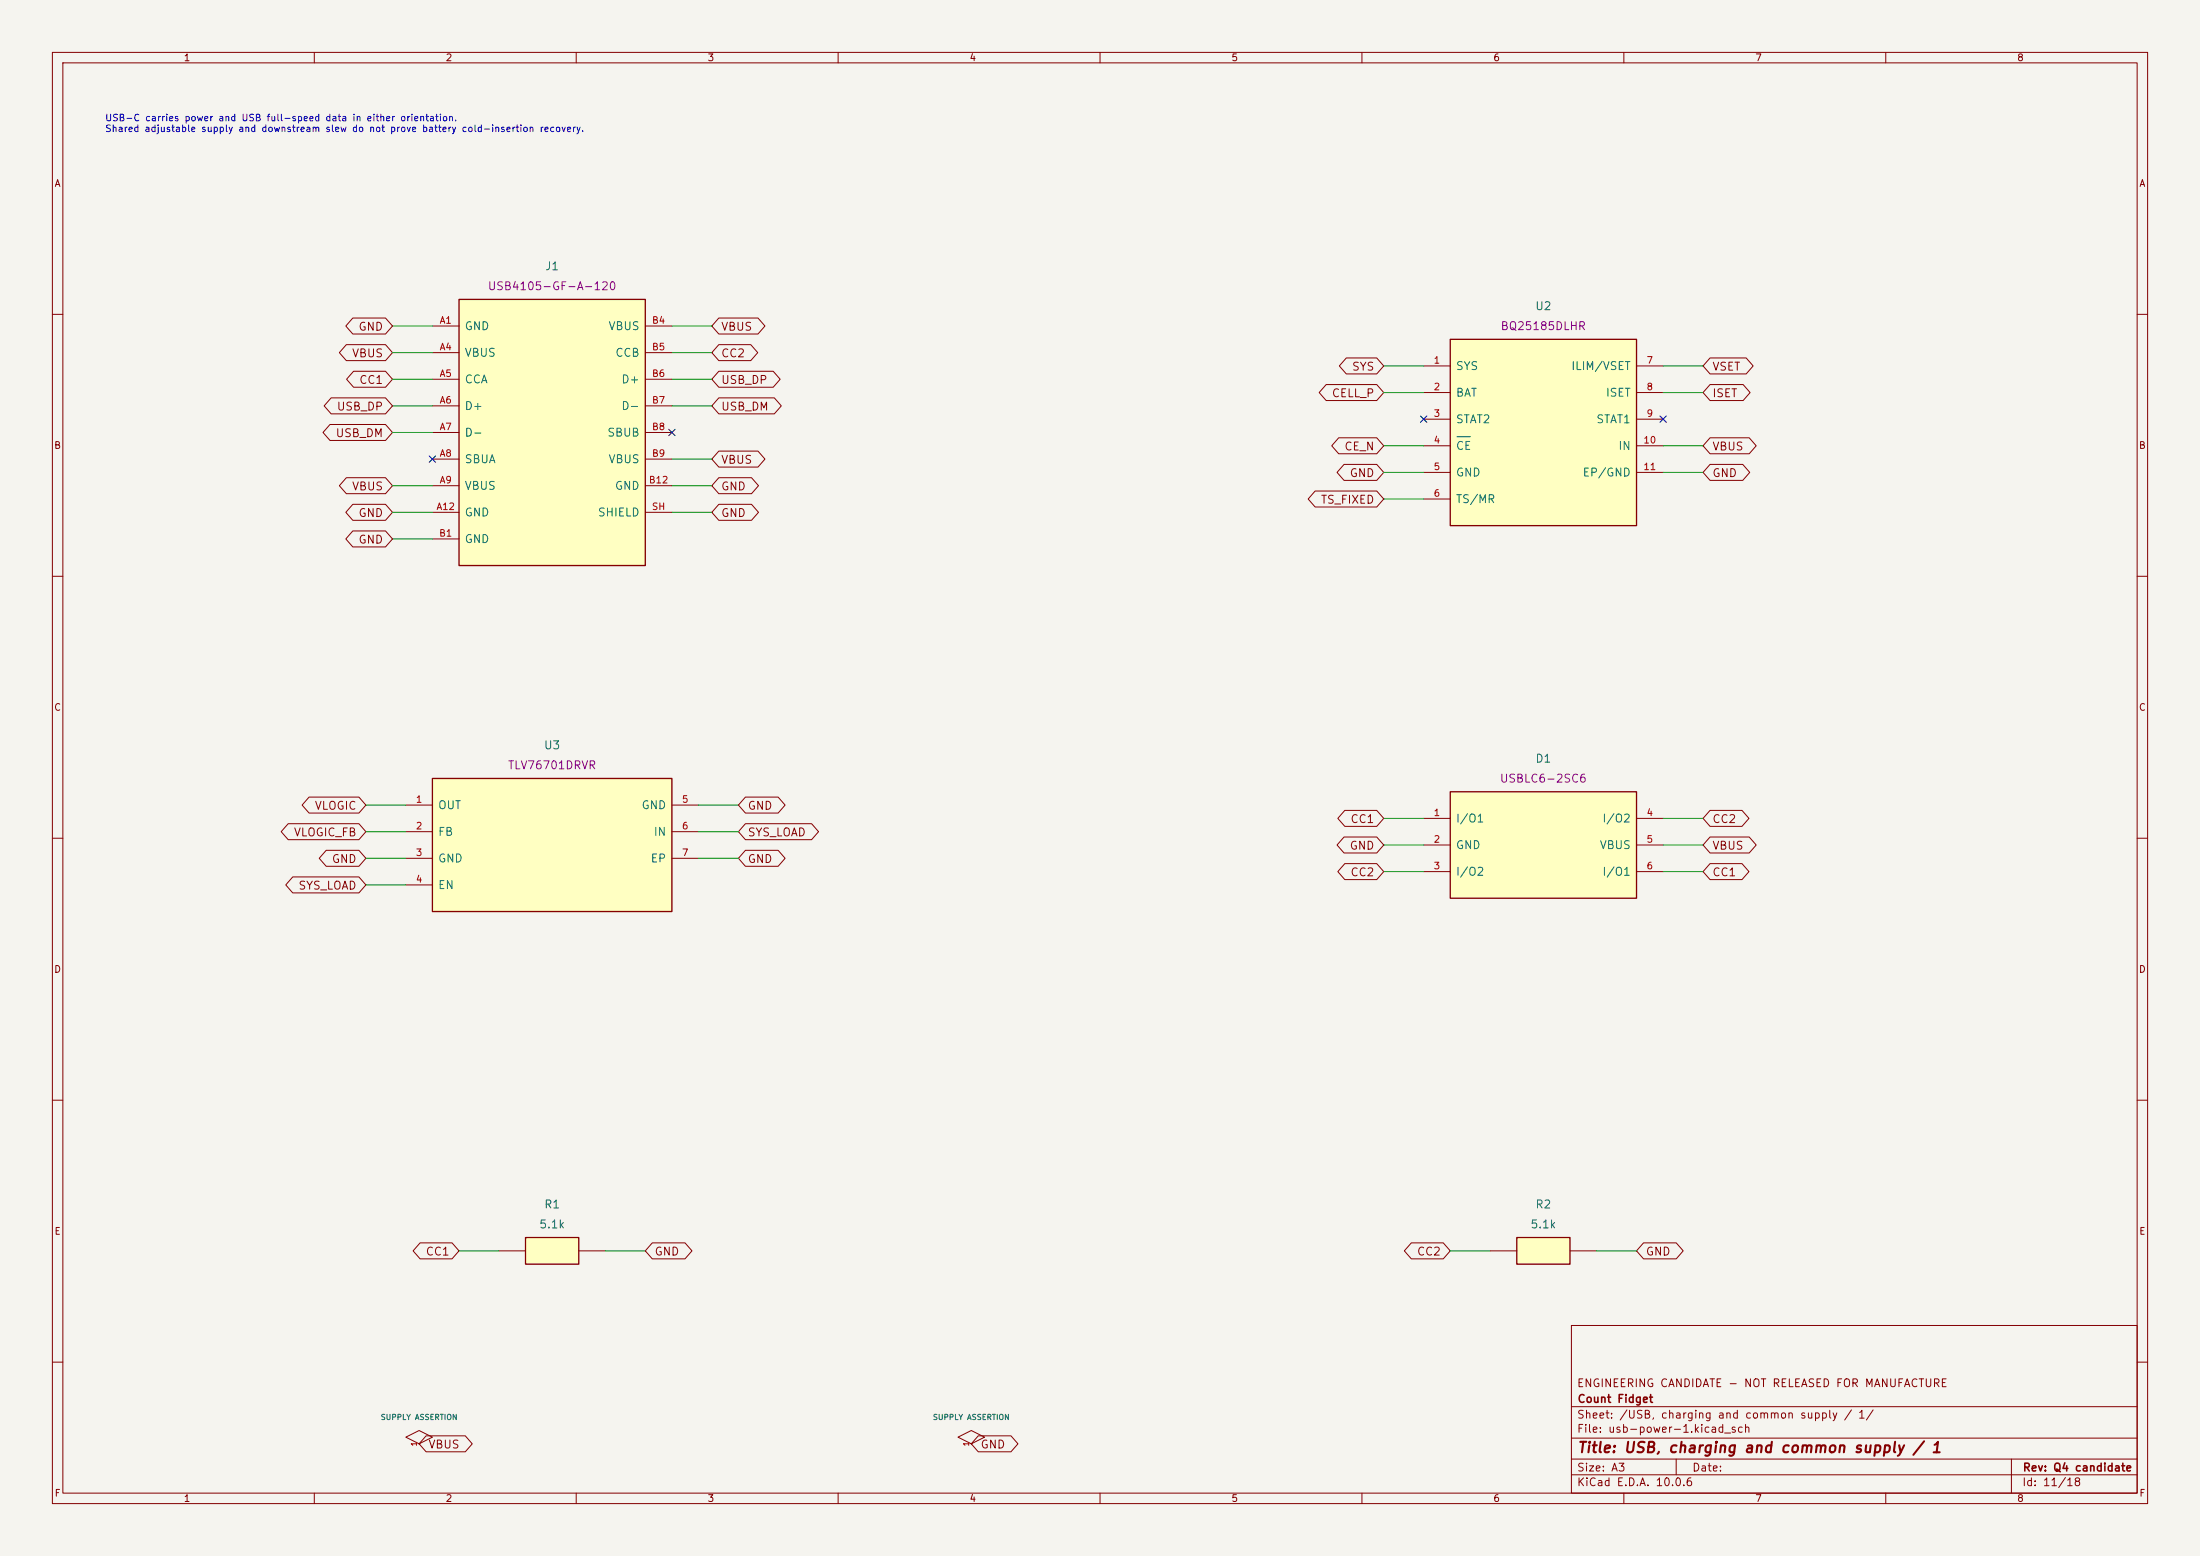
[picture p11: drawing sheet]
<svg xmlns="http://www.w3.org/2000/svg" width="420mm" height="297mm" viewBox="0 0 420 297" stroke-linecap="round" stroke-linejoin="round" font-family="sans-serif">
<path d="M0 0h420v297h-420z" fill="#f5f4ef" stroke="#f5f4ef" stroke-width=".19"/>
<g fill="none" stroke="#840000" stroke-width=".19">
<path d="M10 10h400v277h-400zM12 12h396v273h-396zM60 10v2M110 10v2M160 10v2M210 10v2M260 10v2M310 10v2M360 10v2M10 60h2M408 60h2M10 110h2"/>
<path d="M408 110h2M10 160h2M408 160h2M10 210h2M408 210h2M300 253h108v32h-108zM10 260h2M300 278.5h108M300 274.5h108M300 268.5h108M320 278.5v3M384 278.5v6.5"/>
<path d="M408 260h2M60 285v2M110 285v2M160 285v2M210 285v2M260 285v2M300 281.5h108M310 285v2M360 285v2"/>
</g>
<path d="M82.5 148.6h45.8v25.4h-45.8z" fill="#ffffc2"/>
<path d="M82.5 148.6h45.8v25.4h-45.8z" fill="none" stroke="#840000" stroke-width=".25"/>
<path d="M77.5 153.7h5M77.5 158.8h5M128.3 153.7h5M128.3 158.8h5M77.5 163.8h5M77.5 168.9h5M128.3 163.8h5" fill="none" stroke="#840000" stroke-width=".19"/>
<path d="M276.9 151.1h35.5v20.4h-35.5z" fill="#ffffc2"/>
<path d="M276.9 151.1h35.5v20.4h-35.5z" fill="none" stroke="#840000" stroke-width=".25"/>
<path d="M271.8 156.2h5.1M312.4 156.2h5.1M271.8 161.3h5.1M271.8 166.4h5.1M312.4 161.3h5.1M312.4 166.4h5.1M77.5 274.3l2.5-1.3 2.5 1.3-2.5 1.3zM80 275.6h.1" fill="none" stroke="#840000" stroke-width=".19"/>
<path d="M276.9 64.8h35.5v35.5h-35.5z" fill="#ffffc2"/>
<path d="M276.9 64.8h35.5v35.5h-35.5z" fill="none" stroke="#840000" stroke-width=".25"/>
<path d="M271.8 69.9h5.1M271.8 74.9h5.1M312.4 69.9h5.1M312.4 74.9h5.1M271.8 80h5.1M271.8 85.1h5.1M271.8 90.2h5.1M271.8 95.3h5.1M312.4 80h5.1M312.4 85.1h5.1M312.4 90.2h5.1" fill="none" stroke="#840000" stroke-width=".19"/>
<path d="M278.1 83.4h2.6" fill="none" stroke="#006464" stroke-width=".19"/>
<path d="M100.3 236.2h10.2v5.1h-10.2z" fill="#ffffc2"/>
<path d="M100.3 236.2h10.2v5.1h-10.2z" fill="none" stroke="#840000" stroke-width=".25"/>
<path d="M95.2 238.8h5.1M110.5 238.8h5.1" fill="none" stroke="#840000" stroke-width=".19"/>
<path d="M289.6 236.2h10.1v5.1h-10.1z" fill="#ffffc2"/>
<path d="M289.6 236.2h10.1v5.1h-10.1z" fill="none" stroke="#840000" stroke-width=".25"/>
<path d="M284.5 238.8h5.1M299.7 238.8h5.1" fill="none" stroke="#840000" stroke-width=".19"/>
<path d="M87.6 57.2h35.6v50.8h-35.6z" fill="#ffffc2"/>
<path d="M87.6 57.2h35.6v50.8h-35.6z" fill="none" stroke="#840000" stroke-width=".25"/>
<g fill="none" stroke="#840000" stroke-width=".19">
<path d="M63.2 75.9h10.4l1.3 1.6-1.3 1.5h-10.4l-1.3-1.5zM66.1 65.8h7.5l1.3 1.5-1.3 1.5h-7.5l-1.3-1.5zM67.4 60.7h6.2l1.3 1.5-1.3 1.6h-6.2l-1.4-1.6zM67.5 70.9h6.1l1.3 1.5-1.3 1.5h-6.1l-1.3-1.5zM82.5 62.2h5.1M82.5 67.3h5.1M82.5 72.4h5.1M82.5 77.5h5.1M123.2 62.2h5.1M123.2 67.3h5.1M123.2 72.4h5.1M123.2 77.5h5.1"/>
<path d="M137.2 60.7h7.5l1.3 1.5-1.3 1.6h-7.5l-1.3-1.6zM137.2 65.8h6.1l1.4 1.5-1.4 1.5h-6.1l-1.3-1.5zM137.2 70.9h10.4l1.3 1.5-1.3 1.5h-10.4l-1.3-1.5zM137.2 75.9h10.6l1.4 1.6-1.4 1.5h-10.6l-1.3-1.5zM253.2 73.4h9.6l1.4 1.5-1.4 1.6h-9.6l-1.4-1.6zM257 68.3h5.8l1.4 1.6-1.4 1.5h-5.8l-1.3-1.5zM326.5 73.4h6.3l1.3 1.5-1.3 1.6h-6.3l-1.4-1.6zM326.5 68.3h6.9l1.3 1.6-1.3 1.5h-6.9l-1.4-1.5zM63 81h10.6l1.3 1.6-1.3 1.5h-10.6l-1.3-1.5zM66.1 91.2h7.5l1.3 1.5-1.3 1.5h-7.5l-1.3-1.5zM67.4 96.3h6.2l1.3 1.5-1.3 1.5h-6.2l-1.4-1.5zM82.5 82.6h5.1"/>
<path d="M82.5 87.6h5.1M82.5 92.7h5.1M82.5 97.8h5.1M123.2 82.6h5.1M123.2 87.6h5.1M123.2 92.7h5.1M123.2 97.8h5.1M137.2 86.1h7.5l1.3 1.5-1.3 1.6h-7.5l-1.3-1.6zM137.2 96.3h6.3l1.3 1.5-1.3 1.5h-6.3l-1.3-1.5zM137.2 91.2h6.3l1.3 1.5-1.3 1.5h-6.3l-1.3-1.5zM251.1 93.7h11.7l1.4 1.6-1.4 1.5h-11.7l-1.4-1.5zM255.6 83.6h7.2l1.4 1.5-1.4 1.5h-7.2l-1.4-1.5z"/>
<path d="M256.6 88.6h6.2l1.4 1.6-1.4 1.5h-6.2l-1.4-1.5zM326.5 88.6h6.2l1.3 1.6-1.3 1.5h-6.2l-1.4-1.5zM326.5 83.6h7.4l1.4 1.5-1.4 1.5h-7.4l-1.4-1.5zM67.4 101.3h6.2l1.3 1.6-1.3 1.5h-6.2l-1.4-1.5zM82.5 102.9h5.1M55 157.2h13.5l1.3 1.6-1.3 1.5h-13.5l-1.3-1.5zM59 152.1h9.5l1.3 1.6-1.3 1.5h-9.5l-1.3-1.5zM142.3 152.1h6.2l1.4 1.6-1.4 1.5h-6.2l-1.3-1.5zM142.3 157.2h12.6l1.4 1.6-1.4 1.5h-12.6l-1.3-1.5zM256.6 159.8h6.2l1.4 1.5-1.4 1.5h-6.2l-1.4-1.5zM256.7 154.7h6.1l1.4 1.5-1.4 1.5h-6.1l-1.3-1.5zM326.5 159.8h7.4l1.4 1.5-1.4 1.5h-7.4l-1.4-1.5z"/>
<path d="M326.5 154.7h6.1l1.3 1.5-1.3 1.5h-6.1l-1.4-1.5zM55.9 167.4h12.6l1.3 1.5-1.3 1.5h-12.6l-1.3-1.5zM62.3 162.3h6.2l1.3 1.5-1.3 1.6h-6.2l-1.4-1.6zM142.3 162.3h6.2l1.4 1.5-1.4 1.6h-6.2l-1.3-1.6zM256.7 164.8h6.1l1.4 1.6-1.4 1.5h-6.1l-1.3-1.5zM326.5 164.8h6.1l1.3 1.6-1.3 1.5h-6.1l-1.4-1.5zM80.2 237.2h6.1l1.3 1.6-1.3 1.5h-6.1l-1.3-1.5zM124.5 237.2h6.3l1.3 1.6-1.3 1.5h-6.3l-1.3-1.5zM269.4 237.2h6.1l1.4 1.6-1.4 1.5h-6.1l-1.3-1.5zM313.8 237.2h6.2l1.3 1.6-1.3 1.5h-6.2l-1.4-1.5zM81.3 274.1h7.5l1.4 1.5-1.4 1.5h-7.5l-1.3-1.5zM182.9 274.3l2.5-1.3 2.6 1.3-2.6 1.3z"/>
<path d="M185.4 275.6h.1M186.8 274.1h6.2l1.3 1.5-1.3 1.5h-6.2l-1.4-1.5z"/>
</g>
<g fill="none" stroke="#009600" stroke-width=".19">
<path d="M74.9 77.5h7.6M74.9 72.4h7.6M74.9 67.3h7.6M74.9 62.2h7.6M128.3 77.5h7.6M128.3 72.4h7.6M128.3 67.3h7.6M128.3 62.2h7.6M264.2 69.9h7.6M264.2 74.9h7.6M317.5 69.9h7.6M317.5 74.9h7.6"/>
<path d="M74.9 92.7h7.6M74.9 82.6h7.6M74.9 97.8h7.6M128.3 92.7h7.6M128.3 97.8h7.6M128.3 87.6h7.6M264.2 95.3h7.6M264.2 85.1h7.6M264.2 90.2h7.6M317.5 85.1h7.6M317.5 90.2h7.6M74.9 102.9h7.6"/>
<path d="M69.8 153.7h7.7M69.8 158.8h7.7M133.3 153.7h7.7M133.3 158.8h7.7M264.2 156.2h7.6M317.5 156.2h7.6M69.8 163.8h7.7M69.8 168.9h7.7M133.3 163.8h7.7M264.2 161.3h7.6M264.2 166.4h7.6M317.5 161.3h7.6"/>
<path d="M317.5 166.4h7.6M87.6 238.8h7.6M115.6 238.8h7.6M276.9 238.8h7.6M304.8 238.8h7.6"/>
</g>
<path d="M271.2 79.4l1.2 1.2M272.4 79.4l-1.2 1.2M316.9 79.4l1.2 1.2M318.1 79.4l-1.2 1.2M81.9 87l1.3 1.2M83.2 87l-1.3 1.2M127.7 81.9l1.2 1.3M128.9 81.9l-1.2 1.3" fill="none" stroke="#000084" stroke-width=".19"/>
<text font-size="2" fill="#840000" x="301" y="277.8">Title: USB, charging and common supply / 1</text>
<g font-size="1.5" fill="#006464">
<text x="104" y="52">J1</text>
<text x="293" y="59.6">U2</text>
<text x="88.6" y="63.4">GND</text>
<text x="116" y="63.4">VBUS</text>
<text x="88.6" y="68.5">VBUS</text>
<text x="117.3" y="68.5">CCB</text>
<text x="277.8" y="71">SYS</text>
<text x="299.8" y="71">ILIM/VSET</text>
<text x="88.6" y="73.5">CCA</text>
<text x="118.5" y="73.5">D+</text>
<text x="277.8" y="76.1">BAT</text>
<text x="306.4" y="76.1">ISET</text>
<text x="88.6" y="78.6">D+</text>
<text x="88.6" y="83.7">D-</text>
<text x="115.8" y="83.7">SBUB</text>
<text x="118.5" y="78.6">D-</text>
<text x="277.8" y="81.2">STAT2</text>
<text x="304.6" y="81.2">STAT1</text>
<text x="88.6" y="88.8">SBUA</text>
<text x="116" y="88.8">VBUS</text>
<text x="277.8" y="86.2">CE</text>
<text x="308.8" y="86.2">IN</text>
<text x="88.6" y="93.9">VBUS</text>
<text x="117.3" y="93.9">GND</text>
<text x="277.8" y="91.3">GND</text>
<text x="302" y="91.3">EP/GND</text>
<text x="88.6" y="98.9">GND</text>
<text x="114" y="98.9">SHIELD</text>
<text x="277.8" y="96.4">TS/MR</text>
<text x="88.6" y="104">GND</text>
<text x="103.7" y="143.4">U3</text>
<text x="293" y="145.9">D1</text>
<text x="83.5" y="154.8">OUT</text>
<text x="122.4" y="154.8">GND</text>
<text x="83.5" y="159.9">FB</text>
<text x="124.7" y="159.9">IN</text>
<text x="277.8" y="157.4">I/O1</text>
<text x="305.8" y="157.4">I/O2</text>
<text x="83.5" y="165">GND</text>
<text x="124.1" y="165">EP</text>
<text x="277.8" y="162.4">GND</text>
<text x="277.8" y="167.5">I/O2</text>
<text x="305.3" y="162.4">VBUS</text>
<text x="305.8" y="167.5">I/O1</text>
<text x="83.5" y="170.1">EN</text>
<text x="103.8" y="231">R1</text>
<text x="293" y="231">R2</text>
<text x="102.8" y="234.8">5.1k</text>
<text x="292.1" y="234.8">5.1k</text>
</g>
<g font-size="1.5" fill="#840084">
<text x="93" y="55.8">USB4105-GF-A-120</text>
<text x="286.4" y="63.4">BQ25185DLHR</text>
<text x="96.8" y="147.2">TLV76701DRVR</text>
<text x="286.2" y="149.7">USBLC6-2SC6</text>
</g>
<g font-size="1.5" fill="#840000">
<text x="68.3" y="63.5">GND</text>
<text x="137.6" y="63.5">VBUS</text>
<text x="67.1" y="68.6">VBUS</text>
<text x="137.6" y="68.6">CC2</text>
<text x="258" y="71.1">SYS</text>
<text x="326.8" y="71.1">VSET</text>
<text x="68.5" y="73.7">CC1</text>
<text x="137.6" y="73.7">USB_DP</text>
<text x="254.1" y="76.2">CELL_P</text>
<text x="326.8" y="76.2">ISET</text>
<text x="64" y="83.8">USB_DM</text>
<text x="64.2" y="78.7">USB_DP</text>
<text x="137.6" y="78.7">USB_DM</text>
<text x="137.6" y="88.9">VBUS</text>
<text x="256.5" y="86.4">CE_N</text>
<text x="326.8" y="86.4">VBUS</text>
<text x="67.1" y="94">VBUS</text>
<text x="137.6" y="94">GND</text>
<text x="257.5" y="91.4">GND</text>
<text x="326.8" y="91.4">GND</text>
<text x="68.3" y="99.1">GND</text>
<text x="137.6" y="99.1">GND</text>
<text x="252" y="96.5">TS_FIXED</text>
<text x="68.3" y="104.1">GND</text>
<text x="60" y="154.9">VLOGIC</text>
<text x="142.6" y="154.9">GND</text>
<text x="56" y="160">VLOGIC_FB</text>
<text x="142.6" y="160">SYS_LOAD</text>
<text x="257.7" y="157.5">CC1</text>
<text x="326.8" y="157.5">CC2</text>
<text x="63.2" y="165.1">GND</text>
<text x="142.6" y="165.1">GND</text>
<text x="257.5" y="162.6">GND</text>
<text x="257.7" y="167.6">CC2</text>
<text x="326.8" y="162.6">VBUS</text>
<text x="326.8" y="167.6">CC1</text>
<text x="56.9" y="170.2">SYS_LOAD</text>
<text x="81.2" y="240">CC1</text>
<text x="124.9" y="240">GND</text>
<text x="270.4" y="240">CC2</text>
<text x="314.1" y="240">GND</text>
<text x="300.9" y="265.1">ENGINEERING CANDIDATE - NOT RELEASED FOR MANUFACTURE</text>
<text x="301" y="268.1">Count Fidget</text>
<text x="300.9" y="273.8">File: usb-power-1.kicad_sch</text>
<text x="300.9" y="271.1">Sheet: /USB, charging and common supply / 1/</text>
<text x="81.7" y="276.9">VBUS</text>
<text x="187.1" y="276.9">GND</text>
<text x="300.9" y="281.2">Size: A3</text>
<text x="322.9" y="281.2">Date:</text>
<text x="386" y="281.2">Rev: Q4 candidate</text>
<text x="300.9" y="284">KiCad E.D.A. 10.0.6</text>
<text x="385.9" y="284">Id: 11/18</text>
</g>
<g font-size="1.3" fill="#840000">
<text x="35" y="12">1</text>
<text x="85" y="12">2</text>
<text x="135" y="12">3</text>
<text x="185" y="12">4</text>
<text x="235" y="12">5</text>
<text x="285" y="12">6</text>
<text x="335" y="12">7</text>
<text x="385" y="12">8</text>
<text x="10.3" y="36">A</text>
<text x="408.3" y="36">A</text>
<text x="10.2" y="86">B</text>
<text x="408.2" y="86">B</text>
<text x="10.2" y="136">C</text>
<text x="408.2" y="136">C</text>
<text x="10.2" y="186">D</text>
<text x="408.2" y="186">D</text>
<text x="10.3" y="236">E</text>
<text x="408.3" y="236">E</text>
<text x="10.3" y="286">F</text>
<text x="35" y="287">1</text>
<text x="85" y="287">2</text>
<text x="135" y="287">3</text>
<text x="185" y="287">4</text>
<text x="235" y="287">5</text>
<text x="285" y="287">6</text>
<text x="335" y="287">7</text>
<text x="385" y="287">8</text>
<text x="408.3" y="286">F</text>
</g>
<g font-size="1.3" fill="#0000c2">
<text x="20" y="23.5">USB-C carries power and USB full-speed data in either orientation.</text>
<text x="20" y="25.5">Shared adjustable supply and downstream slew do not prove battery cold-insertion recovery.</text>
</g>
<g font-size="1.3" fill="#a90000">
<text x="83.8" y="62.1">A1</text>
<text x="124.4" y="62.1">B4</text>
<text x="83.8" y="67.2">A4</text>
<text x="124.4" y="67.2">B5</text>
<text x="273.6" y="69.7">1</text>
<text x="314.2" y="69.7">7</text>
<text x="83.8" y="72.3">A5</text>
<text x="83.8" y="77.3">A6</text>
<text x="124.4" y="72.3">B6</text>
<text x="124.4" y="77.3">B7</text>
<text x="273.6" y="74.8">2</text>
<text x="314.2" y="74.8">8</text>
<text x="83.8" y="82.4">A7</text>
<text x="124.4" y="82.4">B8</text>
<text x="273.6" y="79.9">3</text>
<text x="314.2" y="79.9">9</text>
<text x="83.8" y="87.5">A8</text>
<text x="124.4" y="87.5">B9</text>
<text x="273.6" y="85">4</text>
<text x="313.6" y="85">10</text>
<text x="83.8" y="92.6">A9</text>
<text x="123.8" y="92.6">B12</text>
<text x="273.6" y="90">5</text>
<text x="273.6" y="95.1">6</text>
<text x="313.6" y="90">11</text>
<text x="83.2" y="97.7">A12</text>
<text x="124.3" y="97.7">SH</text>
<text x="83.7" y="102.7">B1</text>
<text x="79.3" y="153.5">1</text>
<text x="130.1" y="153.5">5</text>
<text x="79.3" y="158.6">2</text>
<text x="130.1" y="158.6">6</text>
<text x="273.6" y="156.1">1</text>
<text x="273.6" y="161.2">2</text>
<text x="314.2" y="156.1">4</text>
<text x="314.2" y="161.2">5</text>
<text x="79.3" y="163.7">3</text>
<text x="130.1" y="163.7">7</text>
<text x="273.6" y="166.2">3</text>
<text x="314.2" y="166.2">6</text>
<text x="79.3" y="168.8">4</text>
</g>
<g font-size="1" fill="#006464">
<text x="72.6" y="271.3">SUPPLY ASSERTION</text>
<text x="178" y="271.3">SUPPLY ASSERTION</text>
</g>
<g font-size="1" fill="#a90000">
<text x="79.8" y="276.2" transform="rotate(-90 79.8 276.2)">1</text>
<text x="185.2" y="276.2" transform="rotate(-90 185.2 276.2)">1</text>
</g>
</svg>
